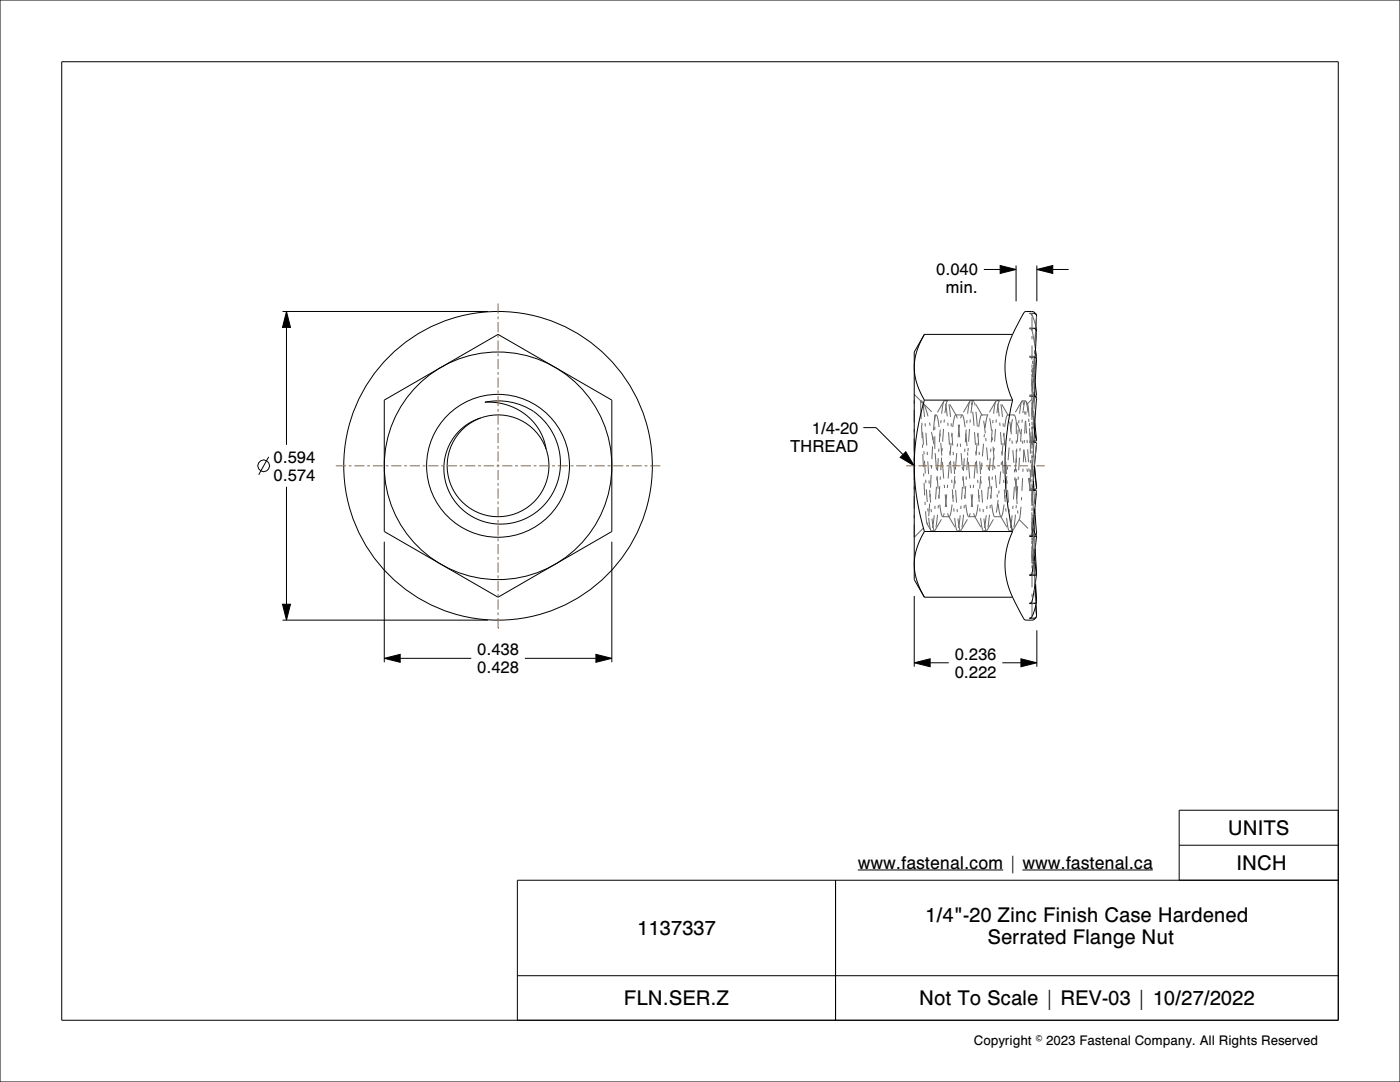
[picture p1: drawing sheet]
<svg xmlns="http://www.w3.org/2000/svg" width="279mm" height="216mm" viewBox="0 0 279 216" stroke-linecap="round" stroke-linejoin="round" font-family="sans-serif">
<g fill="none" stroke="#000" stroke-width=".2">
<path d="M0 0h279.4v215.9h-279.4zM12.3 12.3h254.8v191.3h-254.8zM196.4 53.8h3.2M199.6 53l3.2 .8-3.2 .8zM202.8 53v7.1M206.9 53.8l3.2-.8v1.6zM206.9 53v7.1M210.1 53.8h3.2M56.4 62.2h41M57.2 62.2l.8 3.1h-1.6zM57.2 65.3v23.5M205.5 65.6h.9a.52 .52 0 0 1 .5 .5l-.3 5.2"/>
<path d="M205.5 62.5h.9a.51 .51 0 0 1 .5 .6l-.2 2.6M205.5 71.3h.9a.49 .49 0 0 1 .5 .5l-.4 7.3M205.5 79.1h1l.4 .3-.6 8.8M206.6 76.4l.3 2.5M206.7 69.8l.2 1.5M206.7 65.2l.2 .8M206.9 63l-.2-.5-.6-.3h-1.5a2.44 2.44 0 0 0-.9 1.4l-1.6 3.1M206.9 71.3l-.1 .3M206.9 78.9l-.2 .3M206.9 71.3h.1M206.9 78.9h.1M53.6 91.2l-2 3.5"/>
<path d="M57.2 97.1v23.5M95.9 83.4a10.2 10.2 0 0 0-3.4 17 10.2 10.2 0 0 0 16.7-4.8 10.2 10.2 0 0 0-11.9-12.6 10.6 10.6 0 0 0-8.4 8 11.4 11.4 0 0 0 6.2 12.5 11.4 11.4 0 0 0 13.6-2.9 12.4 12.4 0 0 0 1.4-14.5 12.4 12.4 0 0 0-13.3-5.8 11.3 11.3 0 0 1 12.2 9.3M172.3 85.3h2.5l5.4 5.4M180.8 90.1l1.7 2.8-2.9-1.6zM205.5 97.9h.9M205.5 88.2h.9M206.2 97.2h.1M206.2 96l.1 1.2M206.3 97.2v.7M206.3 97.7h.1M206.3 88h.1M206.4 88.2l.5 .3-.5 4.8"/>
<path d="M206.4 97.9l.5 .1-.2 2-.7 7h-.5h1.4M206.4 86l.5 1.9M206.5 93.3l.4 4.1M206.5 84.4l.4 3.5M206.9 97.4l-.5-4.5-.3 5M206.9 97.4h.1M206.9 87.9h.1M206.9 97.4l-.2 .2-.3 .1M206.9 87.9l-.5 .1M76.7 108.1v24M122.1 108.1v24M182.5 118.9v14.1"/>
<path d="M202.1 119.2l1.6 3.1a2.44 2.44 0 0 0 .9 1.4h1.5l.7-.6M206.1 105.8h.2l.6 1.2M206.1 105.3l.1 .5M206.2 105.8h.1M206.3 103.3l.1 2.9M206.4 110.9l.5 3.7M206.4 110.8v.3M206.5 101.5l.4 4.9-.2 .3M206.6 116.6l.3 3.5M206.6 109.5l.2 4.8M206.7 116.1l.2 3.8M206.9 107h.1"/>
<path d="M206.9 114.6l-.9 5.5-.5 .3h1l.4-.3M206.9 107l-.9 7.6-.5 .2h1l.4-.2M56.4 120.6h1.6l-.8 3.1zM56.4 123.7h41M76.7 131.4l3.2-.8v1.6zM79.9 131.4h14.2M104.7 131.4h14.2M118.9 130.6l3.2 .8-3.2 .8zM182.5 132.3l3.1-.8v1.5zM185.6 132.3h3.7M200 132.3h3.8M203.8 131.5l3.1 .8-3.1 .7z"/>
<path d="M206.7 120.8l.1 2.3M206.7 120.7l.2 2.1M206.9 120.1l-.8 2.6-.3 .5-.3 .2h1l.3-.3M206.9 125.8v7.2M166.8 175.6v28M171.2 173.6h29M204 173.6h26.1M235.3 168.7h31.8M267.1 175.6h-163.8v28M267.1 161.7h-31.8v13.9M103.3 194.7h163.8"/>
<circle cx="52.6" cy="92.9" r="1.17"/>
<circle cx="99.4" cy="92.9" r="30.8"/>
<circle cx="99.4" cy="92.9" r="14.3"/>
</g>
<path d="M199.6 53l3.2 .8-3.2 .8zM206.9 53.8l3.2-.8v1.6zM57.2 62.2l.8 3.1h-1.6zM180.8 90.1l1.7 2.8-2.9-1.6zM56.4 120.6h1.6l-.8 3.1zM76.7 131.4l3.2-.8v1.6zM118.9 130.6l3.2 .8-3.2 .8zM182.5 132.3l3.1-.8v1.5zM203.8 131.5l3.1 .8-3.1 .7z" fill="#000"/>
<g fill="none" stroke="#666" stroke-width=".2" stroke-dasharray="2.5 1.3 .6 1.3" stroke-linecap="butt">
<path d="M182.5 78.7l1.3 1.3M183.9 80h-.1M183.9 80l-.1 .3M188.5 80l-.1 .1M189.1 80h-.6M189.1 80l-.3 .8-.3 2.3-1.3 18.2-.3 3.1-.3 1.4M193.6 80v.1M194.3 80h-.7M194.3 80l-.3 .8-.3 2.3-1.3 18.2-.3 3.1-.3 1.4M199.5 80h-.7M204.7 80h-.7M205.9 62.7l-.4-.2"/>
<path d="M206 65.8l-.5-.3M206 71.3l-.5-.2M206 78.9h-.5M206 73.6h.3M206 63l-.1-.3M206 79.5l-.2-.3-.3-.1M206 71.7l-.2-.3-.3-.1M206 66.1a.52 .52 0 0 0-.5-.5M206 63.1a.51 .51 0 0 0-.5-.6M206 75.1l.3-1.5M206 78.4l.3-3.3M206 73.6l.1-.1"/>
<path d="M206 74l.1 .5M206 66.1v-.3M206.1 74.5l.1 .6M206.1 73.5h-.2M206.1 77.2l-.1-1M206.1 73.5v.1M206.1 66.7l-.1-.6M206.1 73.6l.1 .1M206.2 78.4l-.1-1.2M206.2 78.4v.1M206.2 78.5v.5M206.2 75.3v-.2"/>
<path d="M206.2 79v.1M206.2 79.1v.1M206.2 73.7l.1 .3M206.2 75.6v-.3M206.3 79.1l-.3 4M206.3 78.4h-.3M206.3 76.2h-.3M206.3 75.1h-.3M206.3 74h-.3M206.3 78.4v.7M206.3 76.2l-.1-.6M206.3 73.6v.4"/>
<path d="M206.4 67.9l-.3-1.2M206.4 78.9h-.9M206.4 62.5h-.9M206.4 78.9h.5M206.4 62.5l.4 .2M206.4 65.5h-.9M206.4 65.5l.5 .3M206.4 71.1h-.9M206.4 71.1l.5 .2M206.4 73.6l-.1 1.5M206.4 63.9l-.5-1.2M206.4 75.3l-.1 .9"/>
<path d="M206.4 71.3l-.1 2.3M206.4 75.1l-.1 3.3M206.4 74.9v.4M206.4 71.6l-.1 2M206.4 79.7l-.1 .4M206.4 74.7v.2M206.4 71.4v2.2M206.5 68.5l-.1-.6M206.5 71.3l-.1 .1M206.5 71.2l-.1 .4M206.5 79.2l-.2 3.9M206.5 79.1v.1"/>
<path d="M206.5 73.8l-.1 .9M206.6 73.7l-.1 .1M206.6 69.2l-.1-.7M206.6 71.3l-.2 3.8M206.6 76.4l-.6-5.1M206.6 69.6v-.4M206.7 69.8l-.1-.2M206.7 66.1l-.3 5.2M206.7 66.1v-.4M206.7 66.1l-.2 5.2M206.7 79.2l-.3 .5M206.7 65.7v.4"/>
<path d="M206.7 65.1l-.3-1.2M206.7 65.2v-.1M206.8 72l-.2 1.7M206.8 71.7v.3M206.8 71.6v.1M206.8 66.1l-.3 5.1M206.9 66l-.1 .1M206.9 63.1l-.2 2.6M206.9 63.1v-.1M183.8 82.1v-2.1M183.8 80.3l.4 .1M184 80.1l-.1-.1"/>
<path d="M184.2 80.4l2.4 2.4M184.2 80.4l.2 .3M184.4 80.7l-.4-.6M184.4 80.7l.9 2.7 1.3 6.2M186.6 89.6v-6.8M186.6 83.4l-.4 3.7-.8 14.7-.3 2.8M186.6 83.4l.1-.5M186.7 82.9l.1-.1M186.8 92.9l-.2-3.3M186.8 82.8l.3 .6 .3 1.7 .7 7.8M188.1 92.9l.7 7.4 .5 2.7M188.4 80.1l-1.7 2.8"/>
<path d="M188.4 80.1l-.3 1.4-.4 3.1-1.2 18.2-.3 2.3-.3 .8M189.2 80.1l-.1-.1M189.4 92.9l-.6 7.4-.6 2.7M190.7 92.9l.7-7.3 .5-2.7M190.7 82.8l-.3 .6-.2 1.7-.8 7.8M190.8 82.9l-1.6-2.8M190.8 82.9l-.1-.1M191.9 82.9l.1-.1M192 92.9l-.6-7.3-.6-2.7M192 82.8l.4 .8 .3 2.9M192.7 86.5l.6 6.4M193.3 92.9l.7 7.4 .5 2.7"/>
<path d="M193.6 80.1l-1.7 2.8M193.6 80.1l-.4 1.4-.3 3.1-1.3 18.2-.3 2.3-.3 .8M194.4 84.7l-.4-3.6-.4-1.1M194.4 80.1l-.1-.1M194.6 92.9l-.7 7.4-.5 2.7M195 84.7l-.3-3.2-.3-1.4M195.9 82.8l-.3 .6-.3 1.7-.7 7.8M196 82.9l-1.6-2.8M196 82.9l-.1-.1M196.6 86.5l-.3-2.4-.3-1.2M197.1 82.9l-.5 2.7-.7 7.3M197.2 82.8l-.1 .1"/>
<path d="M198.7 80.1l-1.6 2.8M201.1 82.8l-.3 .6-.3 1.8-1.3 14.1-.3 2.5-.3 1.2M201.2 82.9l-1.6-2.8M202.3 82.9l.1-.1M202.4 82.8h-1.3M203.9 80.1l-1.6 2.8M205 80.6l.9-.9M205.1 80.6l-.4-.5M206 85.2l.1 1.7M206 91.1l.1 1.8M206 97.2v.7M206 98l-.5-.1"/>
<path d="M206 88.5l-.2-.2-.3-.1M206 87.9l-.5 .1M206 97.4l-.2 .2-.3 .1M206 88.7v-.5M206 80.1l.1 1.4M206 97.9l.1 1.1M206.1 86.9v1.3M206.1 92.9l.1 1.8M206.1 99l.1 1.7M206.1 81.5l.1 1.5M206.1 97.9l-.1 2.8M206.1 88.2v.1"/>
<path d="M206.1 88.3l.1 .4M206.2 83v.1M206.2 94.7v.1M206.2 97.2h-.2M206.2 88.7v1.2M206.2 94.8v1.2M206.2 83.1v1M206.2 84.1l.1 1.1M206.2 89.9l.1 1.2M206.3 94.8h-.3M206.3 91.1h-.3M206.3 88.7h-.3"/>
<path d="M206.3 85.2h-.3M206.3 83.1h-.3M206.3 80.1h-.3M206.3 80.1l-.1-.9M206.3 85.2l.1 .8M206.3 83.1l-.3 5.1M206.3 91.1l.1 1.8M206.3 88.7l-.3 6.1M206.3 88.2v.5M206.3 97.7h-.8M206.3 88h-.8M206.4 98l-.1-.1"/>
<path d="M206.4 98l.1 3.5M206.5 93.3l-.1-.4M206.5 84.4l-.5-5.5M206.9 88.5l-.5 4.4M206.9 98l-.6 2.7M182.5 107.2v-28.5M182.5 107.2l2.6-2.6M185 104.5l.8 1.3M185 104.5l-.4-4.1-.8-18.3M185.1 104.6l-.1-.1M185.8 105.8l-.3-1.4-.4-3.2-1.3-19.1M185.9 105.9h.6"/>
<path d="M185.9 105.9l-.1-.1M186.5 105.9l-.3-.8-.3-2.3-1.3-18.2-.3-3.1-.3-1.4M186.6 105.8l1.6-2.8M186.6 105.8l-.1 .1M188.1 103.1l-.3-.6-.2-1.7-.8-7.9M188.2 103l-.1 .1M189.3 103l1.7 2.8M189.3 103l.1 .1M189.4 103.1l.3-.6 .3-1.7 .7-7.9M191 105.8l-.4-1.4-.3-3.1-1.3-18.2-.3-2.3-.2-.8M191 105.9h.7M191 105.9v-.1"/>
<path d="M191.7 105.9l-.3-.8-.3-2.3-1.3-18.2-.3-3.1-.3-1.4M191.8 105.8l1.6-2.8M191.8 105.8l-.1 .1M193.3 103.1l-.3-.6-.3-1.7-.7-7.9M193.4 103l-.1 .1M194.5 103l1.6 2.8M194.5 103l.1 .1M194.6 103.1l.3-.6 .3-1.7 .7-7.9M196.2 105.9h.7M197 105.8l1.6-2.8M198.5 103.1l-.3-.8-.3-2.1-1.3-13.7M198.6 103l-.1 .1"/>
<path d="M199.7 103l1.6 2.8M199.7 103l-.3-1.2-.3-2.5-1.3-14.1-.3-1.8-.3-.6M199.8 103.1h-1.3M199.8 103.1l-.1-.1M199.8 103.1l.3-.6 .3-1.8 1.3-14.1 .3-2.5 .3-1.2M201.4 105.9h.7M202.2 105.8l1.2-2.2M203.4 103.6l2.5 2.6M205.9 112.4v-38.9M206 112.3h.3M206 102.8l.1 2.5M206 105.8l.3-5.1"/>
<path d="M206 111.9l.3-2.2M206 106.4l-.2 .3-.3 .1M206 114.1l-.2 .4-.3 .1M206 119.8a.52 .52 0 0 1-.5 .5M206 112.3l.1 .1M206 110.8l.2 1.1M206 107.5l.2 2.2M206 109.7l.3-3.9M206.1 112.4h-.2M206.1 112.4l.2-.5M206.1 105.8h-.1M206.2 100.7l.1 2"/>
<path d="M206.2 111.9v.1M206.2 105.8l.1 1.7M206.2 109.7l.1 1.1M206.2 112v.1M206.2 112.1l.1 .1M206.3 112.2v.1M206.3 102.7v.1M206.3 111.9h-.3M206.3 110.8h-.3M206.3 109.7h-.3M206.3 107.5h-.3M206.3 102.8h-.3"/>
<path d="M206.3 100.7h-.3M206.3 109.7l.1 1.2M206.3 107.5l.1 2.2M206.3 112.3l.2 4.7M206.3 103.3v-.5M206.3 112.3v-.4M206.3 112.3l.3 4.3M206.4 114.6h-.9M206.4 106.8h-.9M206.4 106.8h.1M206.4 112.5l-.1-1.7M206.4 112.5v1.8"/>
<path d="M206.4 114.6h.1M206.4 110.8v-1.1M206.4 114.3l.1 2.5M206.4 106.2l.1 1.3M206.5 114.6h.1M206.5 106.8l.2-.1M206.5 111.9l-.1-.8M206.5 112.3l.2 3.8M206.5 112.3v-.4M206.5 107.5l.1 2M206.5 117.5v-.5M206.5 117.5l.2 2.5"/>
<path d="M206.6 117.5l-.1-.7M206.6 117.5l.1 2.4M206.6 114.6l.1-.1M206.7 114.5l.1-.2M206.8 120l.1-.1M206 122.9v-59.9M206 122.9l-.1 .2M206 122.8a.51 .51 0 0 1-.5 .5M206.4 120.3h-.9M206.4 120.3l.3-.1M206.4 123.3h-.9M206.4 123.3h.2"/>
<path d="M206.6 123.3l.2-.2M206.7 120.3v-.3M206.7 120.3v.5M206.7 120.2l.1-.2M206.7 120.7v-.8M206.8 123.1v-.1M206.8 123l.1-.1M206.9 122.8v.1"/>
</g>
<!-- layer: 02___PRT_ALL_AXES -->
<g fill="none" stroke="#000" stroke-width=".2">
<path d="M76.7 79.8l22.7-13.1 22.7 13.1v26.3l-22.7 13.1-22.7-13.1zM184.5 79.8a43.4 43.4 0 0 0 0 26.3M184.5 66.7a11.6 11.6 0 0 0 0 13.1M184.5 66.7h17.6a14.9 14.9 0 0 0 0 13.1M184.5 66.7l-2 3.5v45.5l2 3.5M184.5 79.8h17.6M202.1 79.8a57.3 57.3 0 0 0 0 26.3M184.5 106.1a11.6 11.6 0 0 0 0 13.1M184.5 106.1h17.6M202.1 106.1a14.9 14.9 0 0 0 0 13.1h-17.6"/>
<circle cx="99.4" cy="92.9" r="22.7"/>
</g>
<g fill="none" stroke="#963" stroke-width=".2">
<path d="M99.4 60.6v2M99.4 63.1v.6M99.4 64.3v2M99.4 66.8v.6M99.4 67.9v2.1M99.4 70.5v.6M99.4 71.6v2.1M99.4 74.2v.6M99.4 75.3v2M99.4 77.9v.6M99.4 79v2M67 92.9h2"/>
<path d="M69.6 92.9h.5M70.7 92.9h2M73.3 92.9h.5M74.4 92.9h2M77 92.9h.5M78.1 92.9h2M80.7 92.9h.5M81.8 92.9h2M84.4 92.9h.5M85.5 92.9h2M88 92.9h.6M89.2 92.9h2"/>
<path d="M91.7 92.9h.6M92.9 92.9h2M95.4 92.9h.6M96.5 92.9h2.1M99.1 92.9h.6M99.4 81.6v.6M99.4 82.7v2M99.4 85.3v.5M99.4 86.4v2M99.4 89v.5M99.4 90.1v2M99.4 92.7v.5"/>
<path d="M99.4 93.8v2M99.4 96.4v.5M99.4 97.5v2M100.2 92.9h2.1M102.8 92.9h.6M103.9 92.9h2M106.5 92.9h.6M107.6 92.9h2M110.2 92.9h.5M111.3 92.9h2M113.9 92.9h.5M115 92.9h2"/>
<path d="M117.6 92.9h.5M118.7 92.9h2M121.3 92.9h.5M122.4 92.9h2M125 92.9h.5M126.1 92.9h2M128.6 92.9h.6M129.8 92.9h2M180.9 92.9h1.8M183.3 92.9h1.7M185.5 92.9h.6M186.7 92.9h1.6"/>
<path d="M188.9 92.9h.6M190 92.9h1.7M192.3 92.9h.5M193.4 92.9h1.7M195.6 92.9h.6M196.7 92.9h1.7M199 92.9h.5M200.1 92.9h1.7M202.3 92.9h.6M203.5 92.9h1.7M205.7 92.9h.6M206.8 92.9h1.7"/>
<path d="M99.4 100.1v.5M99.4 101.2v2M99.4 103.7v.6M99.4 104.9v2M99.4 107.4v.6M99.4 108.5v2.1M99.4 111.1v.6M99.4 112.2v2.1M99.4 114.8v.6M99.4 115.9v2M99.4 118.5v.6M99.4 119.6v2"/>
<path d="M99.4 125.3h.1M99.4 122.2v.6M99.4 123.3v2"/>
</g>
<g fill="none" stroke="#666" stroke-width=".2" stroke-dasharray="2.5 1.3 .6 1.3" stroke-linecap="butt">
<path d="M198.8 80l-.1 .1M199.5 80l-.3 .8-.3 2.3-1.3 18.2-.3 3.1-.3 1.4M204 80l-.1 .1M204.7 80l-.3 .8-.3 2.3-1.3 18.2-.3 3.1-.3 1.4M186.8 82.8h-.2M192 82.8h-1.3M197.2 82.8h-1.3M198.7 80.1l-.3 1.4-.3 3.1-1.3 18.2-.3 2.3-.3 .8M199.6 80.1l-.1-.1M201.2 82.9l-.1-.1M202.4 82.8l.2 .3 .2 1.1M202.8 98v-13.8"/>
<path d="M202.8 98l-1-11.6-.6-3.5M202.8 98l.3 4.2 .3 1.4M203.9 80.1l-.3 1.4-.3 3.1-1.3 18.2-.3 2.3-.3 .8M204.7 80.1v-.1M205 80.6h.1M205.1 80.6l.2 2 .3 5.4M205.6 88v9.9M205.6 97.9l-.6-4.2a41.8 41.8 0 0 0-2-9.1l-.2-.4M205.6 97.9l-.9-14-.4-2.9-.3-1M205.6 88l-.4-5.7-.5-2.2M189.4 103.1h-1.3M194.6 103.1h-1.3"/>
<path d="M196.1 105.8l-.3-1.4-.3-2.9-1.1-16.8M196.2 105.9l-.1-.1M196.9 105.9l-.3-1-.4-2.7-1.2-17.5M197 105.8l-.1 .1M201.3 105.8l-.3-1.4-.3-3.1-1.3-18.2-.3-2.3-.3-.8M201.4 105.9l-.1-.1M202.1 105.9l-.3-.8-.3-2.3-1.3-18.2-.3-3.1-.3-1.4M202.2 105.8l-.1 .1M203.4 103.6l.5-3.9 .8-16.5 .3-2.6"/>
</g>
<g font-size="4.1">
<text x="245.1" y="166.6">UNITS</text>
<text x="246.8" y="173.6">INCH</text>
<text x="184.7" y="184.1">1/4&quot;-20 Zinc Finish Case Hardened</text>
<text x="127.1" y="186.6">1137337</text>
<text x="197.1" y="188.5">Serrated Flange Nut</text>
<text x="124.5" y="200.6">FLN.SER.Z</text>
<text x="183.4" y="200.6">Not To Scale | REV-03 | 10/27/2022</text>
</g>
<text font-size="3.5" x="171.2" y="173.4">www.fastenal.com | www.fastenal.ca</text>
<g font-size="3.3">
<text x="186.9" y="55">0.040</text>
<text x="188.7" y="58.5">min.</text>
<text x="162" y="86.5">1/4-20</text>
<text x="54.6" y="92.4">0.594</text>
<text x="54.6" y="95.9">0.574</text>
<text x="157.7" y="90.1">THREAD</text>
<text x="95.2" y="130.8">0.438</text>
<text x="190.5" y="131.7">0.236</text>
<text x="95.2" y="134.3">0.428</text>
<text x="190.5" y="135.2">0.222</text>
</g>
<text font-size="2.6" x="194.4" y="208.6">Copyright © 2023 Fastenal Company. All Rights Reserved</text>
</svg>
